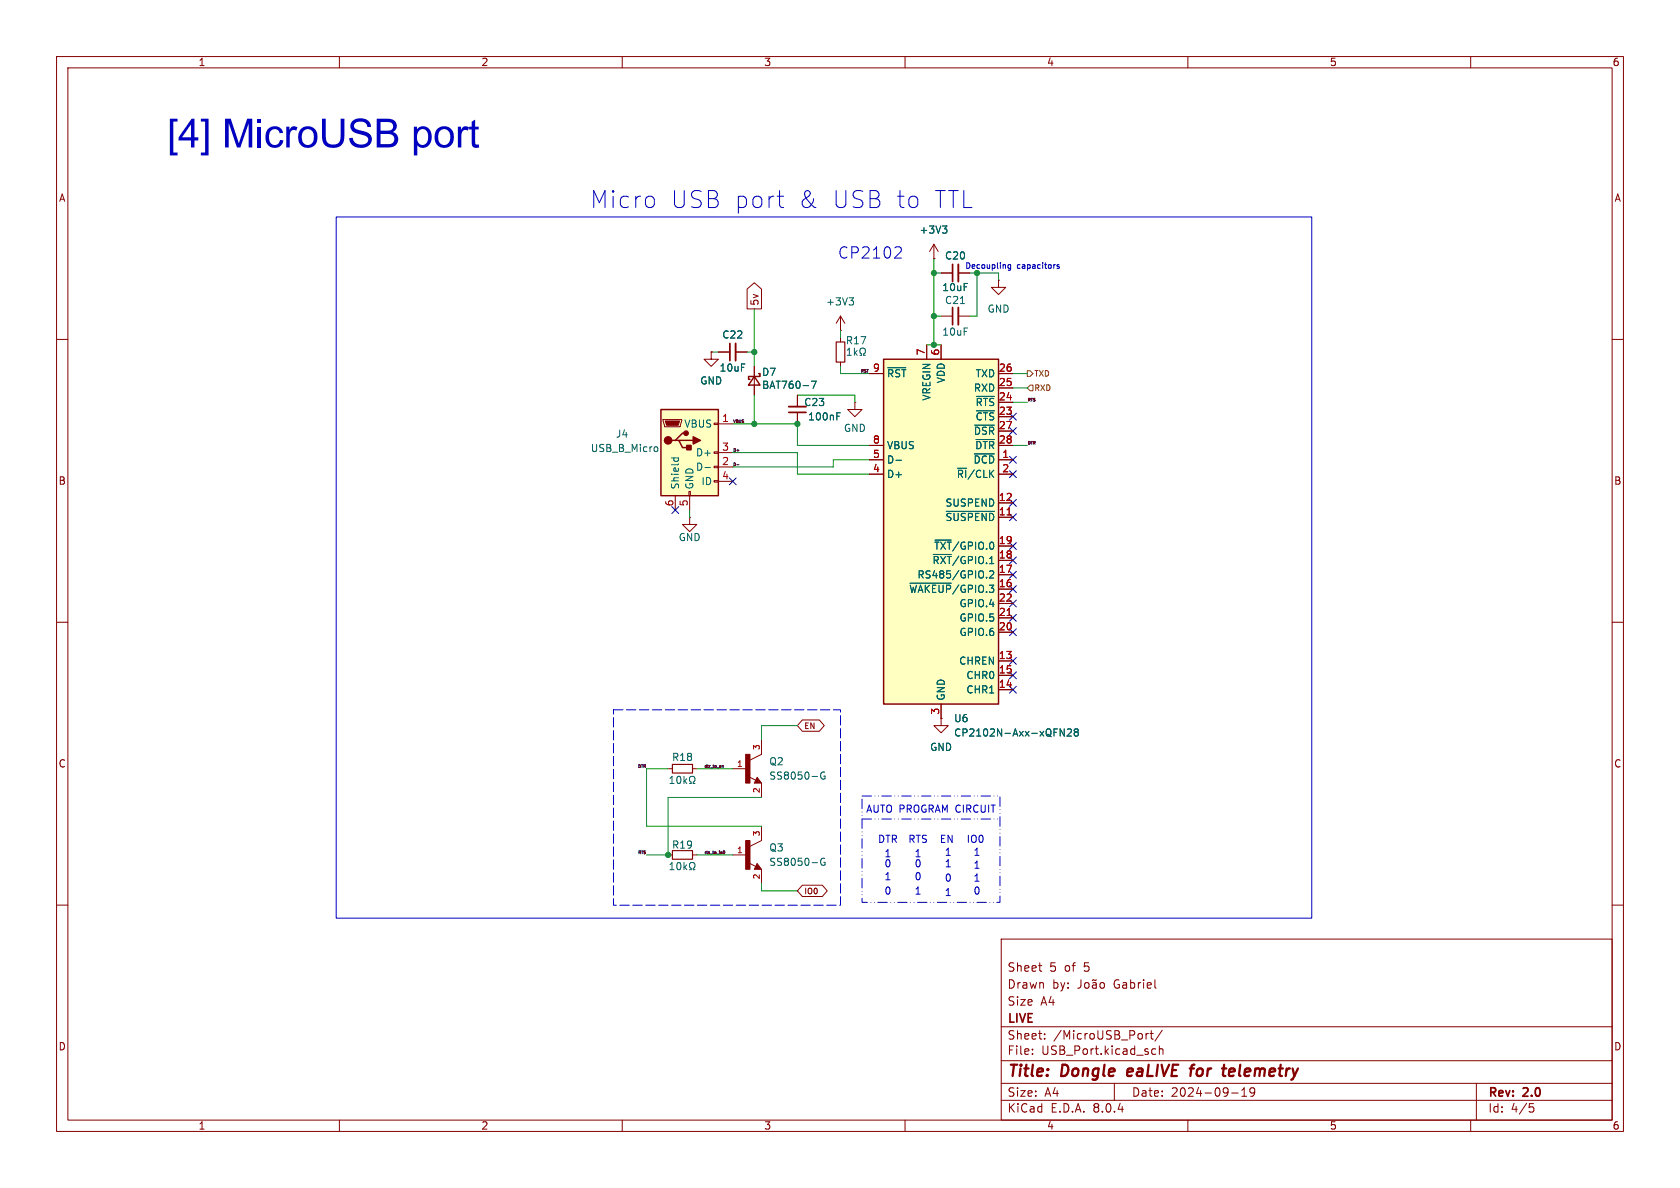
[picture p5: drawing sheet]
<svg xmlns="http://www.w3.org/2000/svg" width="297mm" height="210mm" viewBox="0 0 297 210" stroke-linecap="round" stroke-linejoin="round" font-family="sans-serif">
<g fill="none" stroke="#840000" stroke-width=".18">
<path d="M10 10h277v190h-277zM12 12h273v186h-273zM60 10v2M110 10v2M160 10v2M210 10v2M260 10v2M10 60h2M148.6 59.7v.8M176.5 49.5v1.3h1.3l-1.3 1.3-1.2-1.3h1.2M176.5 49.5h.1M285 60h2"/>
<path d="M125.7 62.2v1.3h1.3l-1.3 1.3-1.2-1.3h1.2M125.7 62.2h.1M127 62.2h2M130 62.2h2.1M133.3 64.8v5.1M141 69.9v2M141 72.9v2M148.6 64v.8M151.1 71.1v1.3h1.3l-1.3 1.3-1.2-1.3h1.2M151.1 71.1h.1M10 110h2M285 110h2"/>
<path d="M118.1 135.9h.8M122.4 135.9h.8M129.5 135.9h2.6M132.4 137.3l1.2 .6M133.9 137.4l.7 1h-1.3zM134.6 130.8v2.6l-2 1M134.6 138.4v2.6M10 160h2M285 160h2M177 166h108v32h-108zM183.6 170.7h.6M184 171.7h.2"/>
<path d="M191.1 173.2v1.1a.48 .48 0 0 1-.6 .4M191.8 173.8l.2-.1 .5 .1v.6l-.1 .2-.4 .1-.2-.1zM193.2 173.8h.5l.1 .9M193.8 174.1h-.5a.29 .29 0 0 0-.2 .3 .29 .29 0 0 0 .2 .3l.5-.1M193.8 173.2l-.2 .1-.3-.1-.2 .1M194.5 173.8l.2-.1 .5 .1v.6l-.1 .2-.4 .1-.2-.1zM204.2 174.6l.2 .1M60 198v2M110 198v2M160 198v2M177 194.5h108M177 191.5h108"/>
<path d="M177 187.5h108M177 181.5h108M182.5 186.3v.1M182.5 185.5v.1M184.7 183.6v.1M184.7 182.8v.1M197 191.5v3M202.6 182.7v1M203 182.7l-.3 .1-.1 .2M203.3 182.7h.6M203.5 182.2v1.3l.4 .2M203.7 186.3h.6"/>
<path d="M203.7 185.5h.6M205 185.5l.2-.1 .3 .1 .1 .9M205 184.9v1.5M205.5 182.1l-1.3 2M210 198v2M217.7 193.2h1.2M219.5 193.8h.9M219.5 192.7l.5-.4v1.5M221 192.4v.5l.1 .3h.4l.3-.3M221.7 192.4a.99 .99 0 0 1-.3 1.4h-.3M260 198v2M261 191.5v6.5"/>
<path d="M270.4 195.1h.7M270.5 195.7h.4l.3 .3-.2 .5-.5 .1"/>
</g>
<path d="M199.5 189l-.3 .9 .3 .3M200.3 189.4l-1 .1M210.3 188.9h.8M211.2 188.2l-.4 .1-.1 .2M218 188.9l-.5 .1-.3 .9 .3 .3 .6-.1M218.3 189.4l-1 .1" fill="none" stroke="#840000" stroke-width=".4"/>
<path d="M130 60.7v3.1M139.4 71.9h3.1" fill="none" stroke="#840000" stroke-width=".33"/>
<path d="M129 60.7v3.1M139.4 72.9h3.1" fill="none" stroke="#840000" stroke-width=".3"/>
<g fill="none" stroke="#006464" stroke-width=".18">
<path d="M143.4 67.4h.9l-.6 1.3M147.9 73.6h.5M147.9 73h.6M149.8 62.8h.7M149.8 61.9l.3-.4v1.3M151.1 61.5v1.3M151.2 62.3l.3 .5M151.5 62l-.4 .4M152.2 61.6a.58 .58 0 0 0 .1 1v.2h-.3M152.8 61.6a.58 .58 0 0 1-.1 1v.2h.3M118.4 138.5h.8M118.4 137.6l.4-.4v1.3"/>
<path d="M119.8 137.4l.2-.2a.68 .68 0 0 1 .4 .7 .68 .68 0 0 1-.4 .6l-.2-.1-.1-.4zM120.9 137.2v1.3M121 138l.4 .5M121.4 137.7l-.5 .4M121.9 138.5h.3v-.2a.54 .54 0 0 1-.3-.8 .54 .54 0 0 1 .8-.2 .58 .58 0 0 1-.1 1v.2h.3M145.8 136.5a.59 .59 0 0 0-.7 .6 .59 .59 0 0 0 .7 .6l.1-.5h-.3"/>
</g>
<path d="M131.8 133.4h.8v5h-.8z" fill="#840000" stroke="#840000" stroke-width=".18"/>
<path d="M133.3 66.5l1.1 1.6h-2.1zM134.1 66h.3v.5h-2.1v.6h.3M133.9 137.9l.1 .3h-.4l.3-.5 .5 .6h-.8" fill="none" stroke="#840000" stroke-width=".25"/>
<path d="M147.8 60.5h1.6v3.5h-1.6zM118.9 135.1h3.5v1.6h-3.5z" fill="none" stroke="#840000" stroke-width=".2"/>
<path d="M156.2 63.5h20.3v61h-20.3z" fill="#ffffc2"/>
<path d="M156.2 63.5h20.3v61h-20.3z" fill="none" stroke="#840000" stroke-width=".25"/>
<g fill="none" stroke="#840000" stroke-width=".18">
<path d="M165.1 45.7h.1M165.1 43.2l-.8 1.3M165.1 43.2v2.5M165.1 43.2l.8 1.3M166.4 55.9h2M169.4 55.9h2M153.7 66h2.5M153.7 78.7h2.5M163.8 61v2.5M166.4 61v2.5M176.5 73.7h2.6M176.5 71.1h2.6"/>
<path d="M176.5 68.6h2.6M176.5 66h2.6M176.5 76.2h2.6M176.5 78.7h2.6M121.9 91.4v1.3h1.3l-1.3 1.3-1.3-1.3h1.3M121.9 91.4h.1M153.7 81.3h2.5M153.7 83.8h2.5M176.5 81.3h2.6M176.5 91.4h2.6M176.5 88.9h2.6M176.5 99.1h2.6"/>
<path d="M176.5 96.5h2.6M176.5 83.8h2.6M176.5 116.8h2.6M176.5 119.4h2.6M176.5 104.1h2.6M176.5 101.6h2.6M176.5 111.8h2.6M176.5 109.2h2.6M176.5 106.7h2.6M166.4 127v1.3h1.2l-1.2 1.2-1.3-1.2h1.3M166.4 127h.1M166.4 124.5v2.5"/>
<path d="M176.5 121.9h2.6"/>
</g>
<g fill="none" stroke="#006464" stroke-width=".18">
<path d="M166.6 39.9h.8l-.4 .5M167.2 40.4l.2 .3v.3l-.2 .2M169.8 53.7h.7M156.9 65h3.2M172.3 75.2h3.5M172.5 77.7h3.3M172.6 72.6h3.2M172.6 70.1h3.2M158.4 81.4h1M165 98h3.2M165.3 95.5h2.9M167.3 90.4h8.5"/>
<path d="M172.2 80.2h3.6M160.9 103.1h7.3M174.4 102.1v.1M175 101l.4-.1 .3 .4-.8 .9h.8M187.4 128.8l.7 1.3v-1.3M188.7 129l.5-.2 .2 .4-.8 .9h.8M190.1 129.4l-.2-.2 .2-.4h.3l.2 .3-.2 .3M190.1 129.4l-.2 .2 .1 .4 .1 .1h.4l.1-.2v-.4l-.2-.1M190.1 129.4h.3"/>
</g>
<path d="M178 91h.8M178 108.8h.8" fill="none" stroke="#a90000" stroke-width=".18"/>
<path d="M169.4 54.4v3" fill="none" stroke="#840000" stroke-width=".33"/>
<path d="M168.4 54.4v3" fill="none" stroke="#840000" stroke-width=".3"/>
<path d="M116.8 72.4h10.2v15.2h-10.2z" fill="#ffffc2"/>
<path d="M116.8 72.4h10.2v15.2h-10.2zM119.4 77.9h.6l.6 1.2h1.3M120 77.9h2.6M121.3 76.6h-.7l-1.2 1.3h-.7M133.9 153.2l.1 .2h-.4l.3-.5 .5 .6h-.8" fill="none" stroke="#840000" stroke-width=".25"/>
<g fill="#840000" stroke="#840000" stroke-width=".25">
<path d="M122.6 77.2l1.2 .7-1.2 .6z"/>
<path d="M121.4 78.7h.8v.8h-.8z"/>
<circle cx="118.1" cy="77.9" r=".63"/>
<circle cx="121.3" cy="76.6" r=".38"/>
</g>
<g fill="none" stroke="#840000" stroke-width=".18">
<path d="M132.1 51.1l1.2-1.1 1.3 1.1v3.5h-2.5zM148.6 58.4h.1M148.6 55.9l-.8 1.3M148.6 55.9v2.5M148.6 55.9l.8 1.3M165.1 45.7h.1M166.4 48.3h2M169.4 48.3h2M117.2 74.2h3.3v.2l-.2 1h-2.8zM125.7 62.2h.1M126.2 79.9h.8v.2h-.8zM126.2 74.8h.8v.3h-.8z"/>
<path d="M127 74.9h2.5M127 62.2h2M130 62.2h2.1M133.3 64.8v1.7M133.3 68.1v1.8M141 69.9v2M141 72.9v2M153.7 66h2.5M153.7 78.7h2.5M163.8 61v2.5M166.4 61v2.5M176.5 73.7h2.6"/>
<path d="M176.5 71.1h2.6M176.5 68.6h2.6M176.5 66h2.6M176.5 76.2h2.6M176.5 78.7h2.6M119.4 87.6v2.6M121.8 86.9h.2v.7h-.2zM121.9 87.6v2.6M126.2 85h.8v.2h-.8zM126.2 82.4h.8v.3h-.8zM127 82.6h2.5M127 80h2.5"/>
<path d="M127 85.1h2.5M153.7 81.3h2.5M153.7 83.8h2.5M176.5 81.3h2.6M176.5 91.4h2.6M176.5 88.9h2.6M176.5 99.1h2.6M176.5 96.5h2.6M176.5 83.8h2.6M176.5 116.8h2.6M176.5 119.4h2.6M176.5 104.1h2.6"/>
<path d="M176.5 101.6h2.6M176.5 111.8h2.6M176.5 109.2h2.6M176.5 106.7h2.6M141.8 127.3h3l.9 1-.9 1h-3l-.8-1zM166.4 127h.1M166.4 124.5v2.5M176.5 121.9h2.6M118.1 151.1h.8M122.4 151.1h.8M129.5 151.1h2.6M132.4 152.6l1.2 .6"/>
<path d="M133.9 152.7l.7 1h-1.3zM134.6 146.1v2.5l-2 1M134.6 153.7v2.5M141.8 156.5h3.6l.8 1-.8 1h-3.6l-.8-1z"/>
</g>
<g fill="#840000" stroke="#840000" stroke-width=".18">
<path d="M117.6 74.4h2.5l-.2 .8h-2z"/>
<path d="M131.8 148.6h.8v5.1h-.8z"/>
</g>
<g fill="none" stroke="#006464" stroke-width=".18">
<path d="M166.6 39.9h.8l-.4 .5M150.1 52.6h.8l-.4 .5M150.6 53.1l.3 .3v.3l-.3 .2M167.2 40.4l.2 .3v.3l-.2 .2M115.9 79h.3l.1 .2-.1 .5-.3 .1M143.4 67.4h.9l-.6 1.3M147.9 73.6h.5M147.9 73h.6M156.9 65h3.2M172.3 75.2h3.5M172.5 77.7h3.3M172.6 72.6h3.2"/>
<path d="M172.6 70.1h3.2M118.7 81h1.3M119.2 81l-.1 .3M119.9 81l.1 .3M124.6 82.6h1M158.4 81.4h1M165 98h3.2M165.3 95.5h2.9M167.3 90.4h8.5M172.2 80.2h3.6M160.9 103.1h7.3M174.4 102.1v.1"/>
<path d="M175 101l.4-.1 .3 .4-.8 .9h.8M187.4 128.8l.7 1.3v-1.3M188.7 129l.5-.2 .2 .4-.8 .9h.8M190.1 129.4l-.2-.2 .2-.4h.3l.2 .3-.2 .3M190.1 129.4l-.2 .2 .1 .4 .1 .1h.4l.1-.2v-.4l-.2-.1M190.1 129.4h.3M118.4 153.7h.8M118.4 152.8l.4-.3v1.2M119.8 152.6l.2-.1a.68 .68 0 0 1 .4 .6 .68 .68 0 0 1-.4 .6l-.2-.1-.1-.3zM120.9 152.5v1.2M121 153.3l.4 .4M121.4 152.9l-.5 .5"/>
<path d="M121.9 153.7h.3v-.2a.54 .54 0 0 1-.3-.7 .54 .54 0 0 1 .8-.3 .58 .58 0 0 1-.1 1v.2h.3M145.8 151.8a.59 .59 0 0 0-.7 .5 .59 .59 0 0 0 .7 .6l.1-.5h-.3"/>
</g>
<path d="M169.4 46.7v3.1" fill="none" stroke="#840000" stroke-width=".33"/>
<path d="M168.4 46.7v3.1" fill="none" stroke="#840000" stroke-width=".3"/>
<path d="M118.9 150.4h3.5v1.5h-3.5z" fill="none" stroke="#840000" stroke-width=".2"/>
<path d="M181.6 65.5h.5l.5 .5-.5 .5h-.5zM182.1 68.1h.5v1h-.5l-.5-.5z" fill="none" stroke="#725600" stroke-width=".18"/>
<path d="M130.3 82.2h.3M127.7 135.4h.1l.1 .3M127.7 135.4v.3M127.9 150.9a.24 .24 0 0 1-.1-.3 .24 .24 0 0 1 .3-.2v.5M127.9 150.9h.1M127.9 150.9h.2M128.1 150.9h.1" fill="none" stroke="#0f0f0f" stroke-width=".18"/>
<path d="M59.4 38.4h172.5v123.9h-172.5zM137.4 34.7h1.1M138 36.5l.5 .2M159 43.6a.54 .54 0 0 1 .3 .9l-1.2 1.1h1.3M178.7 46.8v.8l-.2 .2-.3-.1M178.7 46.8h-.3l-.2 .2 .1 .4h.4M187.2 46.8h-.2l-.1 .1v.2l.3 .1v.2h-.3" fill="none" stroke="#0000c2" stroke-width=".18"/>
<path d="M152.4 140.7h24.4v18.8h-24.4zM152.4 144.8h24.4" fill="none" stroke="#0000c2" stroke-width=".18" stroke-dasharray="1.7 .6 0 .6 0 .6"/>
<path d="M108.5 125.5h40.1v34.5h-40.1z" fill="none" stroke="#0000c2" stroke-width=".18" stroke-dasharray="1.7 .6"/>
<g fill="none" stroke="#009600" stroke-width=".18">
<path d="M133.3 54.6v10.2M148.6 58.4v1.3M165.1 55.9h1.3M165.1 45.7v15.3M165.1 48.3h1.3M176.5 49.5v-1.2h-3.8v7.6h-1.3M125.7 62.2h1.3M129.5 74.9h11.5v3.8h12.7M132.1 62.2h1.2M133.3 69.9v5M141 69.9h10.1v1.2M148.6 64.8v1.2h5.1"/>
<path d="M163.8 61h2.6M179.1 71.1h2.5M179.1 78.7h2.5M179.1 68.6h2.5M179.1 66h2.5M121.9 90.2v1.2M129.5 80h11.5v3.8h12.7M153.7 81.3h-6.4v1.3h-17.8M118.1 135.9h-3.8v10.2h20.3M123.2 135.9h6.3M141 128.3h-6.4v2.5M123.2 151.1h6.3"/>
<path d="M134.6 141h-16.5v10.1h-3.8M134.6 156.2v1.3h6.4"/>
</g>
<g fill="none" stroke="#000084" stroke-width=".18">
<path d="M178.5 75.6l1.2 1.2M178.5 73.1l1.2 1.2M179.7 75.6l-1.2 1.2M179.7 73.1l-1.2 1.2M118.8 89.6l1.2 1.2M120 89.6l-1.2 1.2M128.9 84.5l1.2 1.2M130.1 84.5l-1.2 1.2M178.5 80.7l1.2 1.2M178.5 98.5l1.2 1.2M178.5 88.3l1.2 1.2M178.5 83.2l1.2 1.2"/>
<path d="M178.5 90.8l1.2 1.2M178.5 95.9l1.2 1.2M179.7 80.7l-1.2 1.2M179.7 98.5l-1.2 1.2M179.7 88.3l-1.2 1.2M179.7 83.2l-1.2 1.2M179.7 90.8l-1.2 1.2M179.7 95.9l-1.2 1.2M178.5 101l1.2 1.2M178.5 118.8l1.2 1.2M178.5 108.6l1.2 1.2M178.5 116.2l1.2 1.2"/>
<path d="M178.5 103.5l1.2 1.2M178.5 111.2l1.2 1.2M178.5 106.1l1.2 1.2M179.7 101l-1.2 1.2M179.7 118.8l-1.2 1.2M179.7 108.6l-1.2 1.2M179.7 116.2l-1.2 1.2M179.7 103.5l-1.2 1.2M179.7 111.2l-1.2 1.2M179.7 106.1l-1.2 1.2M178.5 121.3l1.2 1.2M179.7 121.3l-1.2 1.2"/>
</g>
<path d="M178 91h.8M178 108.8h.8" fill="none" stroke="#a90000" stroke-width=".18"/>
<g fill="#009600" stroke="#009600" stroke-width=".18">
<circle cx="118.1" cy="151.1" r=".46"/>
<circle cx="133.3" cy="74.9" r=".46"/>
<circle cx="141" cy="74.9" r=".46"/>
<circle cx="133.3" cy="62.2" r=".46"/>
<circle cx="165.1" cy="61" r=".46"/>
<circle cx="165.1" cy="55.9" r=".46"/>
<circle cx="172.7" cy="48.3" r=".46"/>
<circle cx="165.1" cy="48.3" r=".46"/>
</g>
<text font-size="7" fill="#0000c2" x="29.5" y="27.9">[4] MicroUSB port</text>
<g font-size="4.2" fill="#0000c2">
<text x="104.3" y="37">Micro</text>
<text x="118.5" y="37">USB port</text>
<text x="140.7" y="37">&amp;</text>
<text x="146.6" y="37">USB to</text>
<text x="164.3" y="37">TTL</text>
</g>
<text font-size="2.8" fill="#0000c2" x="148.1" y="45.9">CP2102</text>
<g font-size="2.8" fill="#840000">
<text x="178" y="190.9">Title:</text>
<text x="187.7" y="190.9">Dongle</text>
<text x="200.2" y="190.9">eaLIVE</text>
<text x="212.1" y="190.9">for</text>
<text x="218.6" y="190.9">telemetry</text>
</g>
<g font-size="2.1" fill="#840000">
<text x="178" y="172">Sheet</text>
<text x="185.5" y="172">5</text>
<text x="188.2" y="172">of</text>
<text x="191.8" y="172">5</text>
<text x="178" y="178">Size</text>
<text x="178" y="175">Drawn</text>
<text x="183.9" y="178">A4</text>
<text x="186" y="175">by:</text>
<text x="197" y="175">Gabriel</text>
<text x="178" y="184">Sheet:</text>
<text x="178" y="181.2">LIVE</text>
<text x="186.2" y="184">/MicroUSB_Port/</text>
<text x="178" y="186.7">File:</text>
<text x="184.1" y="186.7">USB_Port.kicad_sch</text>
<text x="178" y="196.9">KiCad</text>
<text x="178" y="194.1">Size:</text>
<text x="184.7" y="194.1">A4</text>
<text x="185.7" y="196.9">E.D.A.</text>
<text x="193.3" y="196.9">8.0.4</text>
<text x="200" y="194.1">Date:</text>
<text x="207" y="194.1">2024-09-19</text>
<text x="263" y="194.3">Rev:</text>
<text x="263" y="196.9">Id:</text>
<text x="267.1" y="196.9">4/5</text>
<text x="269.4" y="194.3">2.0</text>
</g>
<g font-size="1.8" fill="#840000">
<text x="35" y="11.9">1</text>
<text x="85" y="11.9">2</text>
<text x="135" y="11.9">3</text>
<text x="185" y="11.9">4</text>
<text x="235" y="11.9">5</text>
<text x="285" y="11.9">6</text>
<text x="10.3" y="35.9">A</text>
<text x="285.3" y="35.9">A</text>
<text x="134.3" y="54.1" transform="rotate(-90 134.3 54.1)">5v</text>
<text x="10.3" y="85.9">B</text>
<text x="285.3" y="85.9">B</text>
<text x="10.3" y="135.9">C</text>
<text x="285.3" y="135.9">C</text>
<text x="10.3" y="185.9">D</text>
<text x="285.3" y="185.9">D</text>
<text x="35" y="199.9">1</text>
<text x="85" y="199.9">2</text>
<text x="135" y="199.9">3</text>
<text x="185" y="199.9">4</text>
<text x="235" y="199.9">5</text>
<text x="285" y="199.9">6</text>
</g>
<g font-size="1.8" fill="#006464">
<text x="162.5" y="41.5">+3V3</text>
<text x="167" y="46.1">C20</text>
<text x="166.5" y="51.7">10uF</text>
<text x="167" y="53.9">C21</text>
<text x="145.9" y="54.2">+3V3</text>
<text x="166.5" y="59.5">10uF</text>
<text x="174.5" y="55.5">GND</text>
<text x="127.1" y="65.9">10uF</text>
<text x="127.6" y="60">C22</text>
<text x="149.4" y="61.1">R17</text>
<text x="123.7" y="68.2">GND</text>
<text x="134.6" y="66.6">D7</text>
<text x="134.6" y="68.9">BAT760-7</text>
<text x="142.1" y="72">C23</text>
<text x="156.7" y="66.9">~{RST}</text>
<text x="164.7" y="70.9" transform="rotate(-90 164.7 70.9)">VREGIN</text>
<text x="167.2" y="67.8" transform="rotate(-90 167.2 67.8)">VDD</text>
<text x="172.1" y="69.4">RXD</text>
<text x="172.4" y="72">~{RTS}</text>
<text x="172.4" y="66.9">TXD</text>
<text x="108.8" y="77.6">J4</text>
<text x="120.9" y="75.8">VBUS</text>
<text x="142.8" y="74.5">100nF</text>
<text x="149.1" y="76.6">GND</text>
<text x="172.1" y="77.1">~{DSR}</text>
<text x="172.4" y="74.5">~{CTS}</text>
<text x="104.3" y="80.1">USB_B_Micro</text>
<text x="122.9" y="83.4">D-</text>
<text x="122.9" y="80.9">D+</text>
<text x="156.7" y="82.1">D-</text>
<text x="156.7" y="79.6">VBUS</text>
<text x="172" y="82.1">~{DCD}</text>
<text x="172.3" y="79.6">~{DTR}</text>
<text x="120.2" y="86.6" transform="rotate(-90 120.2 86.6)">Shield</text>
<text x="122.8" y="86.6" transform="rotate(-90 122.8 86.6)">GND</text>
<text x="123.9" y="86">ID</text>
<text x="156.7" y="84.7">D+</text>
<text x="167" y="89.8">SUSPEND</text>
<text x="169" y="84.7">~{RI}/CLK</text>
<text x="119.9" y="95.9">GND</text>
<text x="167" y="92.3">~{SUSPEND}</text>
<text x="164.8" y="99.9">~{RXT}/GPIO.1</text>
<text x="165.1" y="97.4">~{TXT}/GPIO.0</text>
<text x="160.6" y="105">~{WAKEUP}/GPIO.3</text>
<text x="162.1" y="102.5">RS485/GPIO.2</text>
<text x="169.5" y="107.5">GPIO.4</text>
<text x="169.5" y="112.6">GPIO.6</text>
<text x="169.5" y="110.1">GPIO.5</text>
<text x="169.5" y="117.7">CHREN</text>
<text x="167.2" y="124" transform="rotate(-90 167.2 124)">GND</text>
<text x="170.7" y="122.8">CHR1</text>
<text x="170.7" y="120.2">CHR0</text>
<text x="168.6" y="127.9">U6</text>
<text x="168.6" y="130.4">CP2102N-Axx-xQFN28</text>
<text x="118.7" y="134.7">R18</text>
<text x="135.9" y="135.5">Q2</text>
<text x="164.3" y="132.9">GND</text>
<text x="135.9" y="138">SS8050-G</text>
<text x="118.7" y="150.2">R19</text>
<text x="135.9" y="150.7">Q3</text>
<text x="135.9" y="153.3">SS8050-G</text>
</g>
<g font-size="1.8" fill="#a90000">
<text x="154.2" y="65.8">9</text>
<text x="163.6" y="62.9" transform="rotate(-90 163.6 62.9)">7</text>
<text x="166.1" y="62.9" transform="rotate(-90 166.1 62.9)">6</text>
<text x="176.5" y="65.8">26</text>
<text x="176.5" y="70.9">24</text>
<text x="176.5" y="68.3">25</text>
<text x="127.6" y="74.7">1</text>
<text x="176.5" y="73.4">23</text>
<text x="176.5" y="75.9">27</text>
<text x="127.6" y="82.3">2</text>
<text x="127.6" y="79.8">3</text>
<text x="154.2" y="83.6">4</text>
<text x="154.2" y="81">5</text>
<text x="154.2" y="78.5">8</text>
<text x="176.5" y="78.5">28</text>
<text x="177.1" y="81">1</text>
<text x="177.1" y="83.6">2</text>
<text x="119.1" y="89.6" transform="rotate(-90 119.1 89.6)">6</text>
<text x="121.7" y="89.6" transform="rotate(-90 121.7 89.6)">5</text>
<text x="127.6" y="84.8">4</text>
<text x="176.5" y="88.6">12</text>
<text x="176.5" y="91.2">11</text>
<text x="176.5" y="101.3">17</text>
<text x="176.5" y="98.8">18</text>
<text x="176.5" y="96.3">19</text>
<text x="176.5" y="103.9">16</text>
<text x="176.5" y="106.4">22</text>
<text x="176.5" y="111.5">20</text>
<text x="176.5" y="109">21</text>
<text x="176.5" y="116.6">13</text>
<text x="176.5" y="119.1">15</text>
<text x="176.5" y="121.7">14</text>
<text x="166.1" y="126.4" transform="rotate(-90 166.1 126.4)">3</text>
</g>
<g font-size="1.8" fill="#0000c2">
<text x="153" y="143.9">AUTO PROGRAM CIRCUIT</text>
<text x="155.1" y="149.2">DTR</text>
<text x="160.5" y="149.2">RTS</text>
<text x="166" y="149.2">EN</text>
<text x="170.8" y="149.2">IO0</text>
<text x="156.3" y="153.5">0</text>
<text x="156.3" y="155.8">1</text>
<text x="156.3" y="151.7">1</text>
<text x="161.6" y="151.7">1</text>
<text x="161.6" y="153.5">0</text>
<text x="161.6" y="155.8">0</text>
<text x="166.9" y="153.5">1</text>
<text x="166.9" y="151.5">1</text>
<text x="172" y="153.8">1</text>
<text x="172" y="151.5">1</text>
<text x="156.3" y="158.3">0</text>
<text x="161.6" y="158.3">1</text>
<text x="166.9" y="158.6">1</text>
<text x="166.9" y="156.1">0</text>
<text x="172" y="158.3">0</text>
<text x="172" y="156.1">1</text>
</g>
<text font-size="1.4" fill="#009600" x="170.5" y="47.7">Decoupling</text>
<text font-size="1.4" fill="#0000c2" x="179.8" y="47.7">capacitors</text>
<g font-size="1.4" fill="#725600">
<text x="182.8" y="66.8">TXD</text>
<text x="182.8" y="69.3">RXD</text>
</g>
<g font-size="1.4" fill="#840000">
<text x="142.1" y="129.1">EN</text>
<text x="142.1" y="158.3">IO0</text>
</g>
<g font-size="1.4" fill="#a90000">
<text x="130.2" y="135.6">1</text>
<text x="134.4" y="132.7" transform="rotate(-90 134.4 132.7)">3</text>
<text x="134.4" y="140.3" transform="rotate(-90 134.4 140.3)">2</text>
<text x="134.4" y="147.9" transform="rotate(-90 134.4 147.9)">3</text>
<text x="130.2" y="150.9">1</text>
<text x="134.4" y="155.6" transform="rotate(-90 134.4 155.6)">2</text>
</g>
<g font-size=".7" fill="#0f0f0f">
<text x="152" y="65.9">RST</text>
<text x="181.6" y="71">RTS</text>
<text x="129.5" y="74.8">VBUS</text>
<text x="129.5" y="79.9">D+</text>
<text x="129.5" y="82.4">D-</text>
<text x="181.6" y="78.6">DTR</text>
<text x="112.6" y="135.8">DTR</text>
<text x="124.5" y="135.8">dtr_to_en</text>
<text x="112.6" y="151">RTS</text>
<text x="124.5" y="151">rts_to_io0</text>
</g>
</svg>
